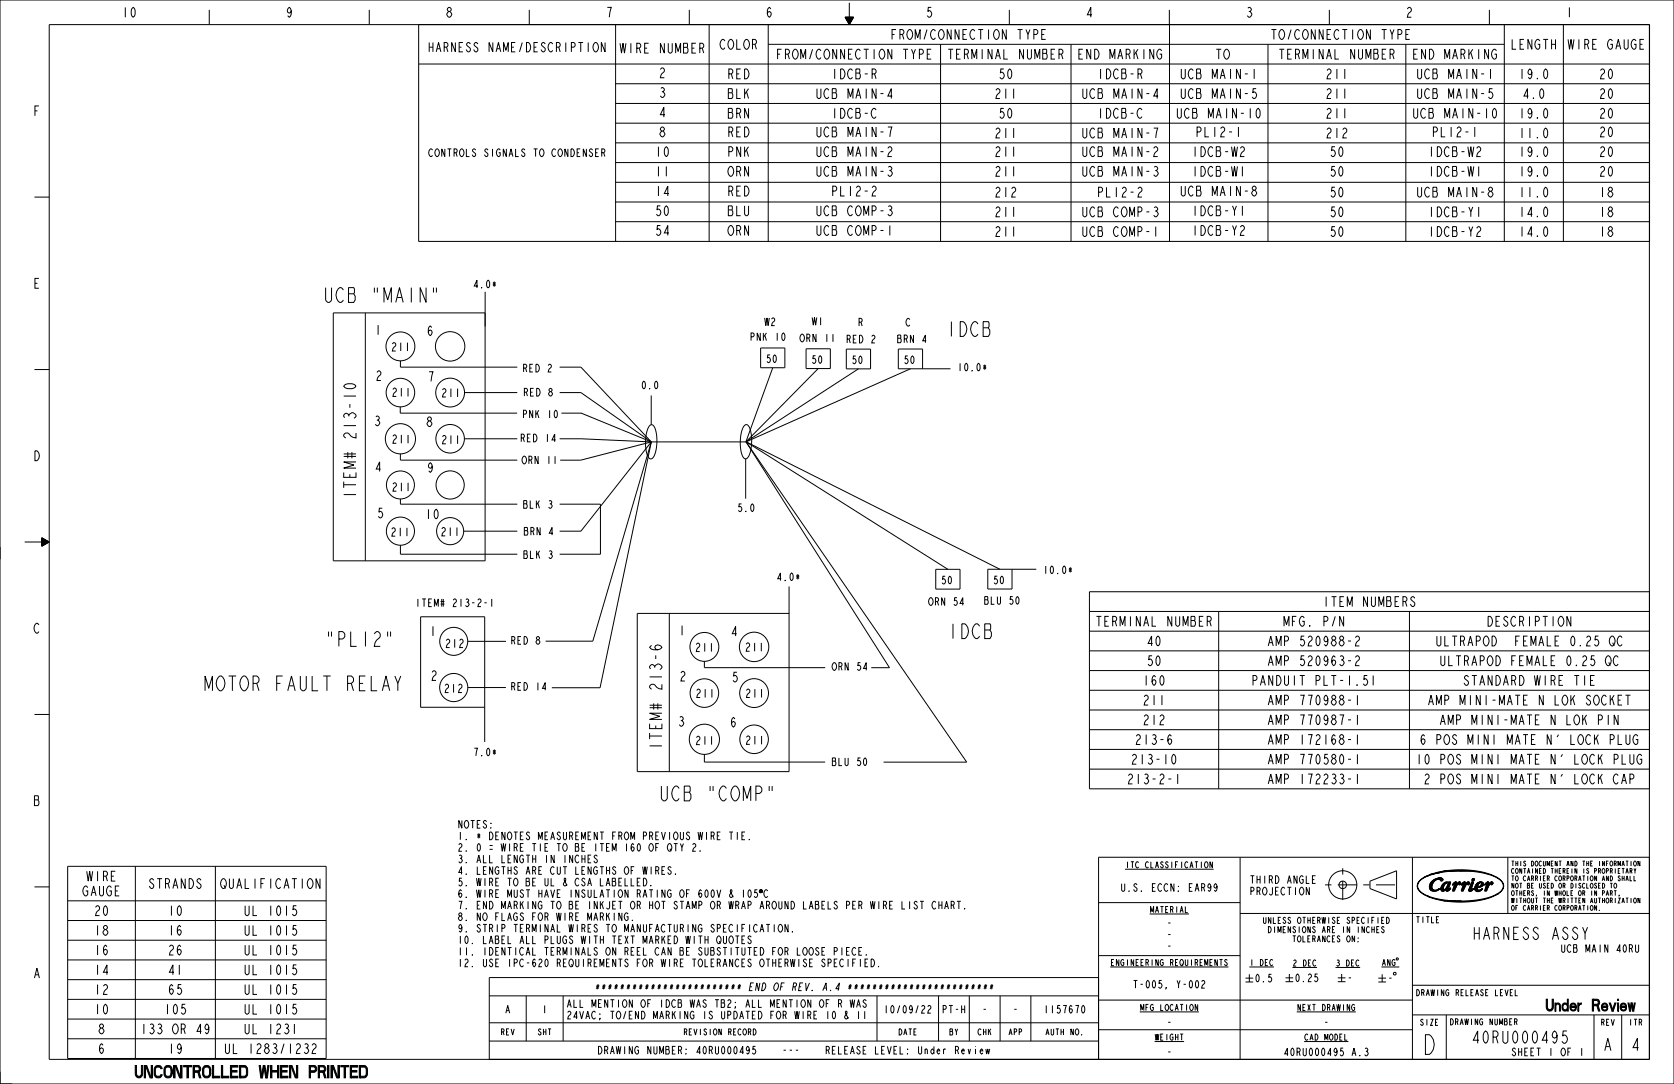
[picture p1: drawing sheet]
<svg xmlns="http://www.w3.org/2000/svg" width="864mm" height="559mm" viewBox="0 0 864 559" stroke-linecap="round" stroke-linejoin="round" font-family="sans-serif">
<path d="M684 456h37M693 448v17" fill="none" stroke="#000" stroke-width=".52" stroke-dasharray="3.3 3.3 9.8 3.3" stroke-linecap="butt"/>
<g fill="none" stroke="#000" stroke-width=".52">
<path d="M0 0h864v559h-864zM25 13h826v533h-826zM108 5v8M190 5v8M216 13h635v111h-635zM273 5v8M318 13v111M356 5v8M366 13v111M396 13v111M436 9h4l-2 4M436 9l2 4"/>
<path d="M436 9h4M436 9l2 3 2-3M436 9h4l-2 3-1-3M437 9h2l-1 3M437 9l1 2M437 10h2M438 10h1l-1 1M438 10v1M438 10h.1M438 1v12M439 10l-1 1-1-1M521 5v8"/>
<path d="M603 5v8M603 13v111M686 5v8M768 5v8M776 13v111M807 13v111M216 33h635M396 23h380M485 23v101M553 23v101M654 23v101M725 23v101"/>
<path d="M318 43h533M318 53h533M318 63h533M318 74h533M318 84h533M318 94h533M18 102h7M318 104h533M318 114h533M250 150v139h-78v-128h78M188 161v128M392 179h13v11h-13z"/>
<path d="M416 180h12v10h-12zM437 180h12v10h-12zM18 190h7M207 186v3h60M289 189h11l36 39M399 190l-14 38M422 190l-37 38M443 190l-58 38M470 190l-85 38M476 190v-10h-13v10h27M206 210v3h61M240 202h27"/>
<path d="M289 202h11l36 26M290 213h10l36 15M335 219h1l2 1 1 6-1 7-1 3-1 1-2-2-1-6 1-6zM336 204v15M384 219h1l1 1 2 6-1 7-1 3-1 1-2-3-1-5v-6zM207 234v3h60M240 226h27M289 226l47 2M336 228l-26 127h-25M336 228l-30 103h-25M336 228l-36 46h-11M336 228l-36 9h-11"/>
<path d="M336 228h49M385 237v20M385 228l114 165h-43M385 228l74 116h-10M385 228l131 65M385 228l104 65M207 257v3h60M289 260h21v26h-21M13 279h12M22 277l3 2-3 3zM22 277l3 2-3 2M22 278v3"/>
<path d="M22 278l3 1M22 278v3l3-2M22 278l2 1-2 2M22 278l2 1-2 1M22 279v1l2-1M22 279h1l-1 1M23 279v1v-1M23 279h.1M239 274h28M207 281v5h60M483 293h12v11h-12zM522 293v11h-12v-11h25"/>
<path d="M345 316v82M407 302v96h-78v-82h78M562 305h289v102h-289zM562 315h289M629 315v92M727 315v92M241 331h20M562 325h289M562 336h289M241 354h20M363 341v3h63M562 346h289"/>
<path d="M562 356h289M18 368h7M250 365h-33v-47h33v64M562 366h289M562 376h289M363 389v4h63M562 386h289M562 396h289M18 457h7M35 447h133v99h-133zM70 447v99M111 447v99"/>
<path d="M640 442v104M707 454l13-5v14l-13-5zM729 442v104M731 457l1 1zM732 458l1 2 5 3-4-2zM732 455l-1 2zM733 453l5-2-4 2-3 3zM735 452l3-1 5-1zM738 458h1zM738 451l5-2h6zM738 459h1zM738 455h1v3h-1z"/>
<path d="M738 459h2zM738 459h4h-2zM739 454h2l-2 1h-1zM739 454l3-1h2v1l-1-1h-2l-2 2v2v2h1l3-1-2 1h-2l-1-1v-2zM740 454l2-1zM740 453h2zM740 459l3-1-1 1zM740 453h4zM741 453h3zM742 453h2zM742 458h.1M742 453h1z"/>
<path d="M743 458h.1M743 449h17zM743 453l1 1zM743 458h2zM743 458h1zM743 459h2zM743 459h3h-2zM743 458l2-1zM744 459h1h-1zM745 456l1-1zM745 456l1-1-1 2-2 1zM745 456l1-1h2l-1 4 1-1-1 1h-1v-1l-1 1h-1l-1-1z"/>
<path d="M745 449l7-1 8 1zM745 455h1zM745 459l1-1zM745 455h1h1zM746 456l1-1-1 3-1 1v-1zM746 459h2h-1zM746 459h1zM747 457l1-1-1 3h-1v-1zM747 455h1l-1 1zM747 456l1-1-1 2zM747 459l1-1zM748 458h.1"/>
<path d="M749 456h1zM750 456h-1zM750 458l1-1-1 2h-1zM750 455h.1M750 455h1v2l2-2h1l-1 1h-1l-2 3h-1l1-4-1 1zM750 455h1zM750 455h1l-1 1zM750 456l1 1 1-2-1 2-1 1zM750 456h1v1zM751 455h.1M752 455h2zM752 455h1z"/>
<path d="M752 455h2l-1 1zM753 455h.1M753 456h.1M753 449a33 33 0 0 1 20 4 4 4 0 0 1 3 4 4 4 0 0 1-4 4 5 5 0 0 0 4-4 5 5 0 0 0-4-5 48 48 0 0 0-19-3zM754 456h1zM754 456h.1M754 456h1h-1zM754 458l2-1-1 2h-1zM754 455h1zM755 455h1v2l1-2h1v1h-1l-2 3h-1l1-4-1 1zM755 455h1zM755 455h1l-1 1z"/>
<path d="M755 456l1 1 1-2-1 2-2 1zM755 456h1v1zM756 455h2zM757 455h1zM757 455h1v1zM757 456h.1M758 459h2l-2 1zM758 459h1zM759 459l1-1zM759 455h1zM759 455h1l-2 3zM759 455h1l-1 4 1-1-2 2v-1z"/>
<path d="M759 455h.1M759 454l2-1-1 1zM760 453h1zM760 453h.1M760 458h.1M760 455l-1 4h-1zM761 458h1zM761 458l2-1zM761 458l1 1zM761 457h3zM761 459h1zM761 457l4-1-1 1z"/>
<path d="M761 457h1zM761 459h2zM761 457l1-1zM761 459h3zM761 459h3l-2 1zM761 456h2l-2 1zM761 456h2h-2zM762 456l1-1zM762 456l1-1-2 1zM762 456l2-1h1v2l-3 1 1 1 2-1-2 1-1 1-1-1v-2zM762 455h1zM762 455h2z"/>
<path d="M762 455h2l1 1h-1v-1zM763 455h1v1l-2 1zM763 455h1zM763 459l2-1zM764 456h1zM764 458h1zM765 458h.1M766 456h1zM766 456h1h-1zM766 458l2-1-1 2h-1zM766 455h1zM767 455h1v2l1-2h1v1h-1l-2 3h-1l1-4-1 1z"/>
<path d="M767 455h1zM767 455h1l-1 1zM767 456l1 1 1-2-1 2-2 1zM767 456h1v1zM768 455h2zM769 455h1zM769 455h1v1zM769 456h.1M778 442v29M851 442h-284v104M35 464h133M35 475h133"/>
<path d="M567 465h73M640 471h211M736 462l5 2zM741 463l6 1h-2zM745 464h6zM747 465l11-1a40 40 0 0 0 15-3 47 47 0 0 1-26 4zM747 465l7-1zM35 485h133M35 495h133M567 493h73M35 505h133M35 515h133"/>
<path d="M252 513h315M271 513v24M291 513v24M452 513v24M484 513v24M500 513v24M516 513v24M532 513v24M567 516h162M567 504h-315v42M729 508h122M35 525h133"/>
<path d="M35 535h133M252 537h315M252 527h315M567 531h162M729 523h122M746 523v23M822 523v23M837 523v23"/>
<circle cx="207" cy="179" r="7"/>
<circle cx="232" cy="179" r="8"/>
<circle cx="207" cy="202" r="7"/>
<circle cx="232" cy="202" r="7"/>
<circle cx="207" cy="226" r="8"/>
<circle cx="232" cy="226" r="7"/>
<circle cx="207" cy="250" r="7"/>
<circle cx="232" cy="250" r="7"/>
<circle cx="207" cy="274" r="7"/>
<circle cx="232" cy="274" r="7"/>
<circle cx="234" cy="331" r="7"/>
<circle cx="363" cy="333" r="7"/>
<circle cx="389" cy="333" r="8"/>
<circle cx="234" cy="354" r="7"/>
<circle cx="363" cy="357" r="7"/>
<circle cx="389" cy="357" r="7"/>
<circle cx="363" cy="381" r="8"/>
<circle cx="389" cy="381" r="7"/>
<circle cx="693" cy="456" r="7"/>
<circle cx="693" cy="456" r="1.9"/>
<circle cx="760" cy="454" r=".7"/>
</g>
<g fill="#000">
<path d="M731 457l1 1zM732 455l-1 2zM732 458l1 2 5 3-4-2zM733 453l5-2-4 2-3 3zM738 458h1zM738 459h1zM738 455h1v3h-1zM738 459h2zM738 459h4h-2zM739 454h2l-2 1h-1zM735 452l3-1 5-1zM740 454l2-1z"/>
<path d="M740 453h2zM740 459l3-1-1 1zM742 453h2zM742 453h1zM741 453h3zM740 453h4zM743 453l1 1zM743 458h1zM743 458h2zM743 458l2-1zM743 459h2zM743 459h3h-2z"/>
<path d="M744 459h1h-1zM745 459l1-1zM745 456l1-1-1 2-2 1zM745 456l1-1zM745 455h1zM745 455h1h1zM738 451l5-2h6zM746 459h1zM746 459h2h-1zM747 455h1l-1 1zM747 457l1-1-1 3h-1v-1zM747 459l1-1z"/>
<path d="M747 456l1-1-1 2zM749 456h1zM750 456h-1zM743 449h17zM750 458l1-1-1 2h-1zM750 456h1v1zM750 455h1zM750 455h1l-1 1zM750 456l1 1 1-2-1 2-1 1zM752 455h2zM752 455h2l-1 1zM752 455h1z"/>
<path d="M753 449a33 33 0 0 1 20 4 4 4 0 0 1 3 4 4 4 0 0 1-4 4 5 5 0 0 0 4-4 5 5 0 0 0-4-5 48 48 0 0 0-19-3zM745 449l7-1 8 1zM754 456h1zM754 456h1h-1zM754 455h1zM754 458l2-1-1 2h-1zM755 455h1zM755 456h1v1zM755 455h1l-1 1zM755 456l1 1 1-2-1 2-2 1zM756 455h2zM757 455h1v1z"/>
<path d="M757 455h1zM758 459h1zM758 459h2l-2 1zM760 455l-1 4h-1zM759 455h1zM759 455h1l-2 3zM759 459l1-1zM760 453h1zM759 454l2-1-1 1zM761 458h1zM761 458l2-1zM761 458l1 1z"/>
<path d="M761 459h1zM761 457h1zM761 457l1-1zM761 456h2l-2 1zM761 459h2zM761 456h2h-2zM762 456l1-1-2 1zM761 459h3zM762 456l1-1zM762 455h1zM761 457h3zM762 455h2z"/>
<path d="M763 455h1zM761 459h3l-2 1zM762 455h2l1 1h-1v-1zM763 459l2-1zM764 458h1zM761 457l4-1-1 1zM764 456h1zM766 456h1zM766 456h1h-1zM766 455h1zM766 458l2-1-1 2h-1zM767 455h1z"/>
<path d="M767 456h1v1zM767 455h1l-1 1zM767 456l1 1 1-2-1 2-2 1zM768 455h2zM769 455h1v1zM769 455h1zM736 462l5 2zM741 463l6 1h-2zM745 464h6zM747 465l7-1zM747 465l11-1a40 40 0 0 0 15-3 47 47 0 0 1-26 4z"/>
</g>
<!-- layer: 0 -->
<path d="M0 282v6M0 552v7h6" fill="none" stroke="#000" stroke-width=".52"/>
<!-- layer: NOTES3D -->
<g fill="none" stroke="#000" stroke-width=".52">
<path d="M361 439h.1M387 433h.1M336 457h.1M349 451h.1M391 459h-2v1h1a1.3 1.3 0 0 1 1 1 1.3 1.3 0 0 1-1 2l-1-1M580 448h46M833 456v-1a1.2 1.2 0 0 1 1 2 1.2 1.2 0 0 1-1 1zM843 452v2h1M844 448l-1 1M846 444v2l-1-2v2M326 475h.1M473 465h-1a1.6 1.6 0 0 0 0 1 1.6 1.6 0 0 0 1 1v2l-2-1"/>
<path d="M475 465h2M476 465v4M593 471h20M835 462h.1M846 463v2l-1-2v2M388 483l-1-1a1.6 1.6 0 0 0-1 2 1.6 1.6 0 0 0 2 1l-1 1-1-1M409 481h.1M443 490h1M445 488h-2v4h2M447 492h.1M449 494a2 2 0 0 1 2 2 2 2 0 0 1-2 2zM453 498h.1"/>
<path d="M573 498h61M645 498h12M667 499h12M689 499h13M713 498h9M713 498l1-3 1 3M713 497h1M717 495v3l-1-3v3M720 495h-1a1.5 1.5 0 0 0-1 1 1.5 1.5 0 0 0 2 2v-2h-1M721 494v1h-1zM447 516l-1-1a1.6 1.6 0 0 0 0 2 1.6 1.6 0 0 0 1 1l-1 1-1-1M643 504h4"/>
<path d="M643 506h4M645 502v4M663 504h4M663 506h4M665 502v4M690 504h4M690 506h4M692 502v4M711 504h4M711 506h4M713 502v4M719 501l1 1v1l-1-1z"/>
<path d="M446 521v4M588 522h30M596 537h15M669 522h30M673 537h23"/>
</g>
<text font-size="13.2" x="733" y="544">D</text>
<g font-size="9.9">
<text x="166" y="156">UCB &quot;MAIN&quot;</text>
<text x="488" y="173">IDCB</text>
<text x="489" y="329">IDCB</text>
<text x="167" y="333">&quot;PL12&quot;</text>
<text x="105" y="356">MOTOR FAULT RELAY</text>
<text x="340" y="413">UCB &quot;COMP&quot;</text>
</g>
<g font-size="8.3">
<text x="184" y="258" transform="rotate(-90 184 258)">ITEM# 213-10</text>
<text x="341" y="387" transform="rotate(-90 341 387)">ITEM# 213-6</text>
<text x="760" y="484">HARNESS ASSY</text>
<text x="759" y="538">40RU000495</text>
<text x="827" y="542">A</text>
<text x="841" y="542">4</text>
<text x="70" y="556">UNCONTROLLED WHEN PRINTED</text>
</g>
<text font-size="7.9" x="787" y="521">Under Review</text>
<g font-size="6.6">
<text x="63" y="9">10</text>
<text x="147" y="9">9</text>
<text x="230" y="9">8</text>
<text x="312" y="9">7</text>
<text x="395" y="9">6</text>
<text x="477" y="9">5</text>
<text x="560" y="9">4</text>
<text x="643" y="9">3</text>
<text x="725" y="9">2</text>
<text x="808" y="9">1</text>
<text x="460" y="20">FROM/CONNECTION TYPE</text>
<text x="656" y="20">TO/CONNECTION TYPE</text>
<text x="320" y="27">WIRE NUMBER</text>
<text x="371" y="25">COLOR</text>
<text x="779" y="25">LENGTH</text>
<text x="809" y="25">WIRE GAUGE</text>
<text x="401" y="30">FROM/CONNECTION TYPE</text>
<text x="489" y="30">TERMINAL NUMBER</text>
<text x="556" y="30">END MARKING</text>
<text x="627" y="30">TO</text>
<text x="660" y="30">TERMINAL NUMBER</text>
<text x="729" y="30">END MARKING</text>
<text x="340" y="40">2</text>
<text x="375" y="41">RED</text>
<text x="429" y="41">IDCB-R</text>
<text x="515" y="41">50</text>
<text x="566" y="41">IDCB-R</text>
<text x="609" y="41">UCB MAIN-1</text>
<text x="684" y="41">211</text>
<text x="731" y="41">UCB MAIN-1</text>
<text x="783" y="41">19.0</text>
<text x="825" y="41">20</text>
<text x="340" y="50">3</text>
<text x="375" y="51">BLK</text>
<text x="421" y="51">UCB MAIN-4</text>
<text x="513" y="51">211</text>
<text x="558" y="51">UCB MAIN-4</text>
<text x="609" y="51">UCB MAIN-5</text>
<text x="684" y="51">211</text>
<text x="731" y="51">UCB MAIN-5</text>
<text x="785" y="51">4.0</text>
<text x="825" y="51">20</text>
<text x="17" y="60">F</text>
<text x="340" y="60">4</text>
<text x="375" y="61">BRN</text>
<text x="429" y="61">IDCB-C</text>
<text x="515" y="61">50</text>
<text x="566" y="61">IDCB-C</text>
<text x="607" y="61">UCB MAIN-10</text>
<text x="684" y="61">211</text>
<text x="729" y="61">UCB MAIN-10</text>
<text x="783" y="61">19.0</text>
<text x="825" y="61">20</text>
<text x="340" y="71">8</text>
<text x="375" y="71">RED</text>
<text x="421" y="71">UCB MAIN-7</text>
<text x="513" y="71">211</text>
<text x="558" y="71">UCB MAIN-7</text>
<text x="617" y="71">PL12-1</text>
<text x="684" y="71">212</text>
<text x="739" y="71">PL12-1</text>
<text x="783" y="71">11.0</text>
<text x="825" y="71">20</text>
<text x="338" y="81">10</text>
<text x="375" y="81">PNK</text>
<text x="421" y="81">UCB MAIN-2</text>
<text x="513" y="81">211</text>
<text x="558" y="81">UCB MAIN-2</text>
<text x="615" y="81">IDCB-W2</text>
<text x="686" y="81">50</text>
<text x="737" y="81">IDCB-W2</text>
<text x="783" y="81">19.0</text>
<text x="825" y="81">20</text>
<text x="338" y="91">11</text>
<text x="375" y="91">ORN</text>
<text x="421" y="91">UCB MAIN-3</text>
<text x="513" y="91">211</text>
<text x="558" y="91">UCB MAIN-3</text>
<text x="615" y="91">IDCB-W1</text>
<text x="686" y="91">50</text>
<text x="737" y="91">IDCB-W1</text>
<text x="783" y="91">19.0</text>
<text x="825" y="91">20</text>
<text x="338" y="101">14</text>
<text x="375" y="101">RED</text>
<text x="429" y="101">PL12-2</text>
<text x="513" y="102">212</text>
<text x="566" y="102">PL12-2</text>
<text x="609" y="101">UCB MAIN-8</text>
<text x="686" y="102">50</text>
<text x="731" y="102">UCB MAIN-8</text>
<text x="783" y="102">11.0</text>
<text x="825" y="102">18</text>
<text x="338" y="111">50</text>
<text x="375" y="111">BLU</text>
<text x="421" y="111">UCB COMP-3</text>
<text x="513" y="112">211</text>
<text x="558" y="112">UCB COMP-3</text>
<text x="615" y="111">IDCB-Y1</text>
<text x="686" y="112">50</text>
<text x="737" y="112">IDCB-Y1</text>
<text x="783" y="112">14.0</text>
<text x="825" y="112">18</text>
<text x="338" y="121">54</text>
<text x="375" y="121">ORN</text>
<text x="421" y="121">UCB COMP-1</text>
<text x="513" y="122">211</text>
<text x="558" y="122">UCB COMP-1</text>
<text x="615" y="121">IDCB-Y2</text>
<text x="686" y="122">50</text>
<text x="737" y="122">IDCB-Y2</text>
<text x="783" y="122">14.0</text>
<text x="825" y="122">18</text>
<text x="17" y="149">E</text>
<text x="17" y="237">D</text>
<text x="683" y="313">ITEM NUMBERS</text>
<text x="566" y="323">TERMINAL NUMBER</text>
<text x="662" y="323">MFG. P/N</text>
<text x="767" y="323">DESCRIPTION</text>
<text x="17" y="326">C</text>
<text x="591" y="333">40</text>
<text x="654" y="333">AMP 520988-2</text>
<text x="741" y="333">ULTRAPOD</text>
<text x="781" y="333">FEMALE 0.25 QC</text>
<text x="591" y="343">50</text>
<text x="654" y="343">AMP 520963-2</text>
<text x="743" y="343">ULTRAPOD FEMALE 0.25 QC</text>
<text x="589" y="353">160</text>
<text x="646" y="353">PANDUIT PLT-1.5I</text>
<text x="755" y="353">STANDARD WIRE TIE</text>
<text x="589" y="363">211</text>
<text x="654" y="363">AMP 770988-1</text>
<text x="738" y="363">AMP MINI-MATE N LOK SOCKET</text>
<text x="589" y="374">212</text>
<text x="654" y="374">AMP 770987-1</text>
<text x="743" y="374">AMP MINI-MATE N LOK PIN</text>
<text x="585" y="384">213-6</text>
<text x="654" y="384">AMP 172168-1</text>
<text x="734" y="384">6 POS MINI MATE N' LOCK PLUG</text>
<text x="583" y="394">213-10</text>
<text x="654" y="394">AMP 770580-1</text>
<text x="732" y="394">10 POS MINI MATE N' LOCK PLUG</text>
<text x="582" y="404">213-2-1</text>
<text x="654" y="404">AMP 172233-1</text>
<text x="736" y="404">2 POS MINI MATE N' LOCK CAP</text>
<text x="17" y="415">B</text>
<text x="44" y="454">WIRE</text>
<text x="42" y="462">GAUGE</text>
<text x="77" y="458">STRANDS</text>
<text x="114" y="458">QUALIFICATION</text>
<text x="48" y="472">20</text>
<text x="87" y="472">10</text>
<text x="126" y="472">UL 1015</text>
<text x="48" y="482">18</text>
<text x="87" y="482">16</text>
<text x="126" y="482">UL 1015</text>
<text x="48" y="492">16</text>
<text x="87" y="492">26</text>
<text x="126" y="492">UL 1015</text>
<text x="48" y="502">14</text>
<text x="87" y="502">41</text>
<text x="126" y="502">UL 1015</text>
<text x="17" y="504">A</text>
<text x="48" y="513">12</text>
<text x="87" y="513">65</text>
<text x="126" y="513">UL 1015</text>
<text x="48" y="523">10</text>
<text x="85" y="523">105</text>
<text x="126" y="523">UL 1015</text>
<text x="50" y="533">8</text>
<text x="73" y="533">133 OR 49</text>
<text x="126" y="533">UL 1231</text>
<text x="50" y="543">6</text>
<text x="87" y="543">19</text>
<text x="116" y="543">UL 1283/1232</text>
</g>
<g font-size="6.4">
<text x="193" y="173">1</text>
<text x="220" y="173">6</text>
<text x="193" y="196">2</text>
<text x="220" y="197">7</text>
<text x="193" y="219">3</text>
<text x="220" y="220">8</text>
<text x="193" y="243">4</text>
<text x="220" y="243">9</text>
<text x="194" y="267">5</text>
<text x="219" y="268">10</text>
<text x="221" y="328">1</text>
<text x="350" y="327">1</text>
<text x="377" y="328">4</text>
<text x="222" y="351">2</text>
<text x="350" y="351">2</text>
<text x="377" y="352">5</text>
<text x="349" y="374">3</text>
<text x="376" y="375">6</text>
</g>
<text font-size="6.3" x="222" y="27">HARNESS NAME/DESCRIPTION</text>
<g font-size="5.6">
<text x="202" y="181">211</text>
<text x="202" y="204">211</text>
<text x="227" y="205">211</text>
<text x="202" y="229">211</text>
<text x="227" y="229">211</text>
<text x="202" y="253">211</text>
<text x="201" y="276">211</text>
<text x="227" y="276">211</text>
<text x="229" y="334">212</text>
<text x="358" y="336">211</text>
<text x="384" y="336">211</text>
<text x="229" y="357">212</text>
<text x="359" y="360">211</text>
<text x="384" y="360">211</text>
<text x="358" y="384">211</text>
<text x="384" y="384">211</text>
</g>
<text font-size="5.5" x="391" y="463">°C</text>
<g font-size="5.2">
<text x="222" y="81">CONTROLS SIGNALS TO CONDENSER</text>
<text x="244" y="148">4.0*</text>
<text x="394" y="168">W2</text>
<text x="419" y="168">W1</text>
<text x="442" y="168">R</text>
<text x="467" y="168">C</text>
<text x="387" y="176">PNK 10</text>
<text x="412" y="176">ORN 11</text>
<text x="436" y="177">RED 2</text>
<text x="463" y="177">BRN 4</text>
<text x="269" y="192">RED 2</text>
<text x="395" y="187">50</text>
<text x="418" y="187">50</text>
<text x="439" y="188">50</text>
<text x="466" y="187">50</text>
<text x="494" y="191">10.0*</text>
<text x="331" y="200">0.0</text>
<text x="270" y="204">RED 8</text>
<text x="269" y="215">PNK 10</text>
<text x="268" y="228">RED 14</text>
<text x="269" y="239">ORN 11</text>
<text x="270" y="262">BLK 3</text>
<text x="380" y="264">5.0</text>
<text x="270" y="276">BRN 4</text>
<text x="270" y="288">BLK 3</text>
<text x="400" y="299">4.0*</text>
<text x="538" y="296">10.0*</text>
<text x="485" y="301">50</text>
<text x="512" y="301">50</text>
<text x="507" y="312">BLU 50</text>
<text x="214" y="313">ITEM# 213-2-1</text>
<text x="479" y="312">ORN 54</text>
<text x="263" y="332">RED 8</text>
<text x="429" y="346">ORN 54</text>
<text x="263" y="356">RED 14</text>
<text x="244" y="390">7.0*</text>
<text x="429" y="395">BLU 50</text>
<text x="236" y="427">NOTES:</text>
<text x="236" y="433">1. * DENOTES MEASUREMENT FROM PREVIOUS WIRE TIE.</text>
<text x="236" y="439">2. 0 = WIRE TIE TO BE ITEM 160 OF QTY 2.</text>
<text x="236" y="445">3. ALL LENGTH IN INCHES</text>
<text x="236" y="451">4. LENGTHS ARE CUT LENGTHS OF WIRES.</text>
<text x="644" y="455">THIRD ANGLE</text>
<text x="236" y="457">5. WIRE TO BE UL &amp; CSA LABELLED.</text>
<text x="578" y="459">U.S. ECCN:</text>
<text x="613" y="459">EAR99</text>
<text x="644" y="461">PROJECTION</text>
<text x="236" y="463">6. WIRE MUST HAVE INSULATION RATING OF 600V &amp; 105</text>
<text x="236" y="469">7. END MARKING TO BE INKJET OR HOT STAMP OR WRAP AROUND LABELS PER WIRE LIST</text>
<text x="480" y="469">CHART.</text>
<text x="236" y="475">8. NO FLAGS FOR WIRE MARKING.</text>
<text x="602" y="478">-</text>
<text x="236" y="481">9. STRIP TERMINAL WIRES TO MANUFACTURING SPECIFICATION.</text>
<text x="602" y="484">-</text>
<text x="236" y="486">10. LABEL ALL PLUGS WITH TEXT MARKED WITH QUOTES</text>
<text x="602" y="490">-</text>
<text x="806" y="491">UCB MAIN 40RU</text>
<text x="236" y="492">11. IDENTICAL TERMINALS ON REEL CAN BE SUBSTITUTED FOR LOOSE PIECE.</text>
<text x="236" y="498">12. USE IPC-620 REQUIREMENTS FOR WIRE TOLERANCES OTHERWISE SPECIFIED.</text>
<text x="585" y="509">T-005, Y-002</text>
<text x="647" y="506">0.5</text>
<text x="668" y="506">0.25</text>
<text x="695" y="506">-</text>
<text x="716" y="506">-</text>
<text x="308" y="511">************************ END OF REV.</text>
<text x="424" y="511">A.4</text>
<text x="437" y="511">************************</text>
<text x="292" y="519">ALL MENTION OF IDCB WAS TB2; ALL MENTION OF R WAS</text>
<text x="260" y="522">A</text>
<text x="279" y="522">1</text>
<text x="292" y="525">24VAC; TO/END MARKING IS UPDATED FOR WIRE 10 &amp; 11</text>
<text x="456" y="522">10/09/22</text>
<text x="486" y="522">PT-H</text>
<text x="506" y="522">-</text>
<text x="522" y="522">-</text>
<text x="538" y="522">1157670</text>
<text x="602" y="529">-</text>
<text x="683" y="529">-</text>
<text x="309" y="543">DRAWING NUMBER:</text>
<text x="359" y="543">40RU000495</text>
<text x="403" y="543">---</text>
<text x="426" y="543">RELEASE LEVEL:</text>
<text x="474" y="543">Under Review</text>
<text x="602" y="544">-</text>
<text x="662" y="544">40RU000495</text>
<text x="697" y="544">A.3</text>
<text x="780" y="544">SHEET 1 OF 1</text>
</g>
<g font-size="4.1">
<text x="581" y="447">ITC CLASSIFICATION</text>
<text x="593" y="470">MATERIAL</text>
<text x="652" y="476">UNLESS OTHERWISE SPECIFIED</text>
<text x="730" y="476">TITLE</text>
<text x="654" y="481">DIMENSIONS ARE IN INCHES</text>
<text x="667" y="486">TOLERANCES ON:</text>
<text x="574" y="498">ENGINEERING REQUIREMENTS</text>
<text x="645" y="498">1 DEC</text>
<text x="667" y="498">2 DEC</text>
<text x="689" y="498">3 DEC</text>
<text x="730" y="513">DRAWING RELEASE LEVEL</text>
<text x="588" y="521">MFG LOCATION</text>
<text x="669" y="521">NEXT DRAWING</text>
<text x="258" y="534">REV</text>
<text x="277" y="534">SHT</text>
<text x="353" y="534">REVISION RECORD</text>
<text x="463" y="534">DATE</text>
<text x="490" y="534">BY</text>
<text x="504" y="534">CHK</text>
<text x="520" y="534">APP</text>
<text x="539" y="534">AUTH NO.</text>
<text x="732" y="529">SIZE</text>
<text x="748" y="528">DRAWING NUMBER</text>
<text x="826" y="529">REV</text>
<text x="840" y="529">ITR</text>
<text x="596" y="536">WEIGHT</text>
<text x="673" y="536">CAD MODEL</text>
</g>
<g font-size="3.3">
<text x="779" y="446">THIS DOCUMENT AND THE INFORMATION</text>
<text x="779" y="450">CONTAINED THEREIN IS PROPRIETARY</text>
<text x="779" y="454">TO CARRIER CORPORATION AND SHALL</text>
<text x="779" y="458">NOT BE USED OR DISCLOSED TO</text>
<text x="779" y="462">OTHERS, IN WHOLE OR IN PART,</text>
<text x="779" y="465">WITHOUT THE WRITTEN AUTHORIZATION</text>
<text x="779" y="469">OF CARRIER CORPORATION.</text>
</g>
</svg>
